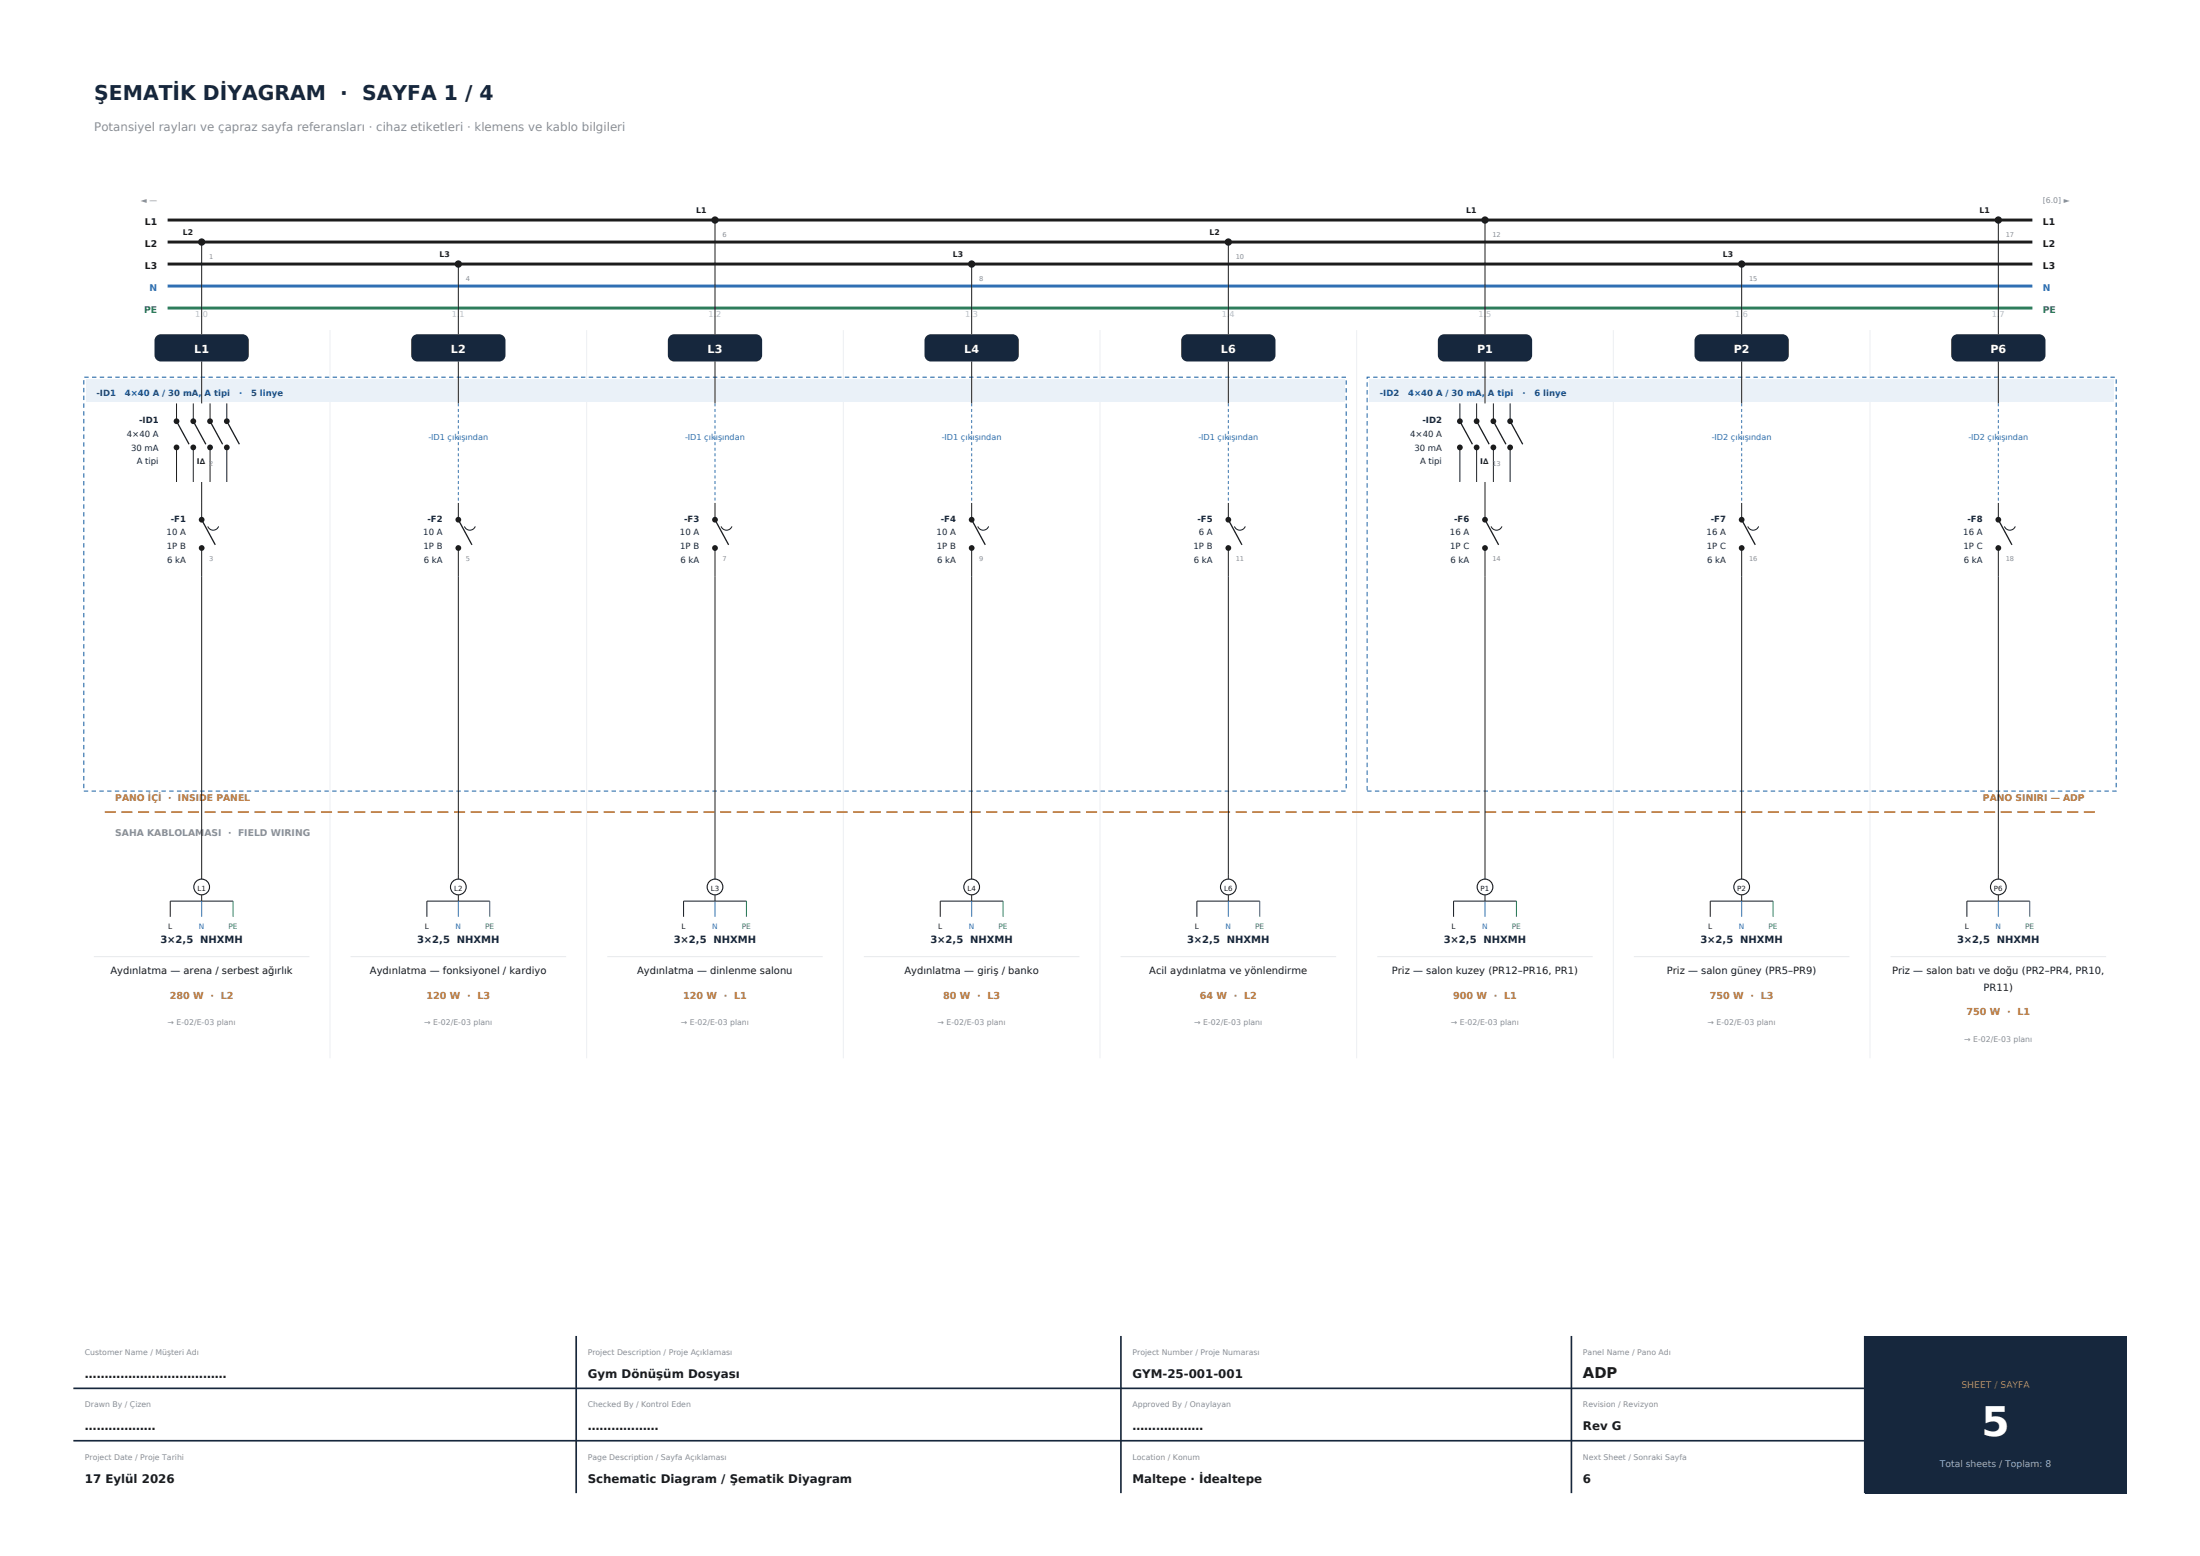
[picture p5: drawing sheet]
<svg xmlns="http://www.w3.org/2000/svg" width="420mm" height="297mm" viewBox="0 0 420 297" stroke-linecap="round" stroke-linejoin="round" font-family="sans-serif">
<path d="M110 255v30M214 255v30M300 255v30M356 255v30M14 275h342M14 265h342" fill="none" stroke="#16273d" stroke-width=".32"/>
<path d="M356 255h50v30h-50z" fill-rule="evenodd" fill="#16273d"/>
<path d="M32 42h356M32 46.2h356M32 50.4h356" fill="none" stroke="#1c1c1c" stroke-width=".56"/>
<path d="M32 54.6h356" fill="none" stroke="#2f6fb3" stroke-width=".56"/>
<path d="M32 58.8h356" fill="none" stroke="#2e7d5b" stroke-width=".56"/>
<path d="M63 63v139M112 63v139M161 63v139M210 63v139M259 63v139M308 63v139M357 63v139" fill="none" stroke="#edeff2" stroke-width=".19"/>
<path d="M16 72h241v79h-241z" fill="none" stroke="#2f6fb3" stroke-width=".21" stroke-dasharray=".8 .6" stroke-linecap="butt"/>
<path d="M16.4 72.4h240.2v4.2h-240.2z" fill-rule="evenodd" fill="#eaf1f8"/>
<path d="M261 72h143v79h-143z" fill="none" stroke="#2f6fb3" stroke-width=".21" stroke-dasharray=".8 .6" stroke-linecap="butt"/>
<path d="M261.4 72.4h142.2v4.2h-142.2z" fill-rule="evenodd" fill="#eaf1f8"/>
<path d="M20 155h380" fill="none" stroke="#b87333" stroke-width=".32" stroke-dasharray="2.1 1.1" stroke-linecap="butt"/>
<path d="M30 64l.7-.2h15.6a1.2 1.2 0 0 1 1.2 1.2v2.8a1.2 1.2 0 0 1-1.2 1.2h-15.6a1.2 1.2 0 0 1-1.2-1.2v-2.8l.1-.4z" fill-rule="evenodd" fill="#16273d"/>
<path d="M38.5 46.2v17.6" fill="none" stroke="#1c1c1c" stroke-width=".19"/>
<circle cx="38.5" cy="46.2" r=".7" fill="#1c1c1c"/>
<path d="M33.7 77v3.4M38.5 69v8" fill="none" stroke="#1c1c1c" stroke-width=".19"/>
<path d="M33.7 80.4l2.4 4.4" fill="none" stroke="#1c1c1c" stroke-width=".25"/>
<circle cx="33.7" cy="80.4" r=".55" fill="#1c1c1c"/>
<path d="M33.7 85.4v6.6" fill="none" stroke="#1c1c1c" stroke-width=".19"/>
<circle cx="33.7" cy="85.4" r=".55" fill="#1c1c1c"/>
<path d="M36.9 77v3.4" fill="none" stroke="#1c1c1c" stroke-width=".19"/>
<path d="M36.9 80.4l2.4 4.4" fill="none" stroke="#1c1c1c" stroke-width=".25"/>
<circle cx="36.9" cy="80.4" r=".55" fill="#1c1c1c"/>
<path d="M36.9 85.4v6.6" fill="none" stroke="#1c1c1c" stroke-width=".19"/>
<circle cx="36.9" cy="85.4" r=".55" fill="#1c1c1c"/>
<path d="M40.1 77v3.4" fill="none" stroke="#1c1c1c" stroke-width=".19"/>
<path d="M40.1 80.4l2.4 4.4" fill="none" stroke="#1c1c1c" stroke-width=".25"/>
<circle cx="40.1" cy="80.4" r=".55" fill="#1c1c1c"/>
<path d="M40.1 85.4v6.6" fill="none" stroke="#1c1c1c" stroke-width=".19"/>
<circle cx="40.1" cy="85.4" r=".55" fill="#1c1c1c"/>
<path d="M43.3 77v3.4" fill="none" stroke="#1c1c1c" stroke-width=".19"/>
<path d="M43.3 80.4l2.4 4.4" fill="none" stroke="#1c1c1c" stroke-width=".25"/>
<circle cx="43.3" cy="80.4" r=".55" fill="#1c1c1c"/>
<path d="M43.3 85.4v6.6" fill="none" stroke="#1c1c1c" stroke-width=".19"/>
<circle cx="43.3" cy="85.4" r=".55" fill="#1c1c1c"/>
<path d="M38.5 92v7.2" fill="none" stroke="#1c1c1c" stroke-width=".19"/>
<path d="M38.5 99.2l2.6 4.8" fill="none" stroke="#1c1c1c" stroke-width=".25"/>
<circle cx="38.5" cy="99.2" r=".55" fill="#1c1c1c"/>
<path d="M38.5 104.6v5.4" fill="none" stroke="#1c1c1c" stroke-width=".19"/>
<circle cx="38.5" cy="104.6" r=".55" fill="#1c1c1c"/>
<path d="M38.5 110v57M39.7 100.5a1.1 1.1 0 0 0 1 .7 1.1 1.1 0 0 0 1-.7" fill="none" stroke="#1c1c1c" stroke-width=".19"/>
<circle cx="38.5" cy="169.3" r="1.5" fill="#fff" stroke="#1c1c1c" stroke-width=".21"/>
<path d="M38.5 167v.8M38.5 170.8v1.2M44.5 172h-12v3" fill="none" stroke="#1c1c1c" stroke-width=".19"/>
<path d="M38.5 172v3" fill="none" stroke="#2f6fb3" stroke-width=".19"/>
<path d="M44.5 172v3" fill="none" stroke="#2e7d5b" stroke-width=".19"/>
<path d="M17.9 182.6h41.2" fill="none" stroke="#e7e9ec" stroke-width=".19"/>
<path d="M79 64l.7-.2h15.6a1.2 1.2 0 0 1 1.2 1.2v2.8a1.2 1.2 0 0 1-1.2 1.2h-15.6a1.2 1.2 0 0 1-1.2-1.2v-2.8l.1-.4z" fill-rule="evenodd" fill="#16273d"/>
<path d="M87.5 50.4v13.4" fill="none" stroke="#1c1c1c" stroke-width=".19"/>
<circle cx="87.5" cy="50.4" r=".7" fill="#1c1c1c"/>
<path d="M87.5 69v8M87.5 96v3.2" fill="none" stroke="#1c1c1c" stroke-width=".19"/>
<path d="M87.5 77v19" fill="none" stroke="#2f6fb3" stroke-width=".19" stroke-dasharray=".6 .5" stroke-linecap="butt"/>
<path d="M87.5 99.2l2.6 4.8" fill="none" stroke="#1c1c1c" stroke-width=".25"/>
<circle cx="87.5" cy="99.2" r=".55" fill="#1c1c1c"/>
<path d="M87.5 104.6v5.4" fill="none" stroke="#1c1c1c" stroke-width=".19"/>
<circle cx="87.5" cy="104.6" r=".55" fill="#1c1c1c"/>
<path d="M87.5 110v57M88.7 100.5a1.1 1.1 0 0 0 1 .7 1.1 1.1 0 0 0 1-.7" fill="none" stroke="#1c1c1c" stroke-width=".19"/>
<circle cx="87.5" cy="169.3" r="1.5" fill="#fff" stroke="#1c1c1c" stroke-width=".21"/>
<path d="M87.5 167v.8M87.5 170.8v1.2M93.5 172h-12v3" fill="none" stroke="#1c1c1c" stroke-width=".19"/>
<path d="M87.5 172v3" fill="none" stroke="#2f6fb3" stroke-width=".19"/>
<path d="M93.5 172v3" fill="none" stroke="#2e7d5b" stroke-width=".19"/>
<path d="M66.9 182.6h41.2" fill="none" stroke="#e7e9ec" stroke-width=".19"/>
<path d="M128 64l.7-.2h15.6a1.2 1.2 0 0 1 1.2 1.2v2.8a1.2 1.2 0 0 1-1.2 1.2h-15.6a1.2 1.2 0 0 1-1.2-1.2v-2.8l.1-.4z" fill-rule="evenodd" fill="#16273d"/>
<path d="M136.5 42v21.8" fill="none" stroke="#1c1c1c" stroke-width=".19"/>
<circle cx="136.5" cy="42" r=".7" fill="#1c1c1c"/>
<path d="M136.5 69v8M136.5 96v3.2" fill="none" stroke="#1c1c1c" stroke-width=".19"/>
<path d="M136.5 77v19" fill="none" stroke="#2f6fb3" stroke-width=".19" stroke-dasharray=".6 .5" stroke-linecap="butt"/>
<path d="M136.5 99.2l2.6 4.8" fill="none" stroke="#1c1c1c" stroke-width=".25"/>
<circle cx="136.5" cy="99.2" r=".55" fill="#1c1c1c"/>
<path d="M136.5 104.6v5.4" fill="none" stroke="#1c1c1c" stroke-width=".19"/>
<circle cx="136.5" cy="104.6" r=".55" fill="#1c1c1c"/>
<path d="M136.5 110v57M137.7 100.5a1.1 1.1 0 0 0 1 .7 1.1 1.1 0 0 0 1-.7" fill="none" stroke="#1c1c1c" stroke-width=".19"/>
<circle cx="136.5" cy="169.3" r="1.5" fill="#fff" stroke="#1c1c1c" stroke-width=".21"/>
<path d="M136.5 167v.8M136.5 170.8v1.2M142.5 172h-12v3" fill="none" stroke="#1c1c1c" stroke-width=".19"/>
<path d="M136.5 172v3" fill="none" stroke="#2f6fb3" stroke-width=".19"/>
<path d="M142.5 172v3" fill="none" stroke="#2e7d5b" stroke-width=".19"/>
<path d="M115.9 182.6h41.2" fill="none" stroke="#e7e9ec" stroke-width=".19"/>
<path d="M177 64l.7-.2h15.6a1.2 1.2 0 0 1 1.2 1.2v2.8a1.2 1.2 0 0 1-1.2 1.2h-15.6a1.2 1.2 0 0 1-1.2-1.2v-2.8l.1-.4z" fill-rule="evenodd" fill="#16273d"/>
<path d="M185.5 50.4v13.4" fill="none" stroke="#1c1c1c" stroke-width=".19"/>
<circle cx="185.5" cy="50.4" r=".7" fill="#1c1c1c"/>
<path d="M185.5 69v8M185.5 96v3.2" fill="none" stroke="#1c1c1c" stroke-width=".19"/>
<path d="M185.5 77v19" fill="none" stroke="#2f6fb3" stroke-width=".19" stroke-dasharray=".6 .5" stroke-linecap="butt"/>
<path d="M185.5 99.2l2.6 4.8" fill="none" stroke="#1c1c1c" stroke-width=".25"/>
<circle cx="185.5" cy="99.2" r=".55" fill="#1c1c1c"/>
<path d="M185.5 104.6v5.4" fill="none" stroke="#1c1c1c" stroke-width=".19"/>
<circle cx="185.5" cy="104.6" r=".55" fill="#1c1c1c"/>
<path d="M185.5 110v57M186.7 100.5a1.1 1.1 0 0 0 1 .7 1.1 1.1 0 0 0 1-.7" fill="none" stroke="#1c1c1c" stroke-width=".19"/>
<circle cx="185.5" cy="169.3" r="1.5" fill="#fff" stroke="#1c1c1c" stroke-width=".21"/>
<path d="M185.5 167v.8M185.5 170.8v1.2M191.5 172h-12v3" fill="none" stroke="#1c1c1c" stroke-width=".19"/>
<path d="M185.5 172v3" fill="none" stroke="#2f6fb3" stroke-width=".19"/>
<path d="M191.5 172v3" fill="none" stroke="#2e7d5b" stroke-width=".19"/>
<path d="M164.9 182.6h41.2" fill="none" stroke="#e7e9ec" stroke-width=".19"/>
<path d="M225.7 64.3l.6-.4 .4-.1h15.6a1.2 1.2 0 0 1 1.2 1.2v2.8a1.2 1.2 0 0 1-1.2 1.2h-15.6a1.2 1.2 0 0 1-1.2-1.2v-2.8z" fill-rule="evenodd" fill="#16273d"/>
<path d="M234.5 46.2v17.6" fill="none" stroke="#1c1c1c" stroke-width=".19"/>
<circle cx="234.5" cy="46.2" r=".7" fill="#1c1c1c"/>
<path d="M234.5 69v8M234.5 96v3.2" fill="none" stroke="#1c1c1c" stroke-width=".19"/>
<path d="M234.5 77v19" fill="none" stroke="#2f6fb3" stroke-width=".19" stroke-dasharray=".6 .5" stroke-linecap="butt"/>
<path d="M234.5 99.2l2.6 4.8" fill="none" stroke="#1c1c1c" stroke-width=".25"/>
<circle cx="234.5" cy="99.2" r=".55" fill="#1c1c1c"/>
<path d="M234.5 104.6v5.4" fill="none" stroke="#1c1c1c" stroke-width=".19"/>
<circle cx="234.5" cy="104.6" r=".55" fill="#1c1c1c"/>
<path d="M234.5 110v57M235.7 100.5a1.1 1.1 0 0 0 1 .7 1.1 1.1 0 0 0 1-.7" fill="none" stroke="#1c1c1c" stroke-width=".19"/>
<circle cx="234.5" cy="169.3" r="1.5" fill="#fff" stroke="#1c1c1c" stroke-width=".21"/>
<path d="M234.5 167v.8M234.5 170.8v1.2M240.5 172h-12v3" fill="none" stroke="#1c1c1c" stroke-width=".19"/>
<path d="M234.5 172v3" fill="none" stroke="#2f6fb3" stroke-width=".19"/>
<path d="M240.5 172v3" fill="none" stroke="#2e7d5b" stroke-width=".19"/>
<path d="M213.9 182.6h41.2" fill="none" stroke="#e7e9ec" stroke-width=".19"/>
<path d="M275 64l.7-.2h15.6a1.2 1.2 0 0 1 1.2 1.2v2.8a1.2 1.2 0 0 1-1.2 1.2h-15.6a1.2 1.2 0 0 1-1.2-1.2v-2.8l.1-.4z" fill-rule="evenodd" fill="#16273d"/>
<path d="M283.5 42v21.8" fill="none" stroke="#1c1c1c" stroke-width=".19"/>
<circle cx="283.5" cy="42" r=".7" fill="#1c1c1c"/>
<path d="M278.7 77v3.4M283.5 69v8" fill="none" stroke="#1c1c1c" stroke-width=".19"/>
<path d="M278.7 80.4l2.4 4.4" fill="none" stroke="#1c1c1c" stroke-width=".25"/>
<circle cx="278.7" cy="80.4" r=".55" fill="#1c1c1c"/>
<path d="M278.7 85.4v6.6" fill="none" stroke="#1c1c1c" stroke-width=".19"/>
<circle cx="278.7" cy="85.4" r=".55" fill="#1c1c1c"/>
<path d="M281.9 77v3.4" fill="none" stroke="#1c1c1c" stroke-width=".19"/>
<path d="M281.9 80.4l2.4 4.4" fill="none" stroke="#1c1c1c" stroke-width=".25"/>
<circle cx="281.9" cy="80.4" r=".55" fill="#1c1c1c"/>
<path d="M281.9 85.4v6.6" fill="none" stroke="#1c1c1c" stroke-width=".19"/>
<circle cx="281.9" cy="85.4" r=".55" fill="#1c1c1c"/>
<path d="M285.1 77v3.4" fill="none" stroke="#1c1c1c" stroke-width=".19"/>
<path d="M285.1 80.4l2.4 4.4" fill="none" stroke="#1c1c1c" stroke-width=".25"/>
<circle cx="285.1" cy="80.4" r=".55" fill="#1c1c1c"/>
<path d="M285.1 85.4v6.6" fill="none" stroke="#1c1c1c" stroke-width=".19"/>
<circle cx="285.1" cy="85.4" r=".55" fill="#1c1c1c"/>
<path d="M288.3 77v3.4" fill="none" stroke="#1c1c1c" stroke-width=".19"/>
<path d="M288.3 80.4l2.4 4.4" fill="none" stroke="#1c1c1c" stroke-width=".25"/>
<circle cx="288.3" cy="80.4" r=".55" fill="#1c1c1c"/>
<path d="M288.3 85.4v6.6" fill="none" stroke="#1c1c1c" stroke-width=".19"/>
<circle cx="288.3" cy="85.4" r=".55" fill="#1c1c1c"/>
<path d="M283.5 92v7.2" fill="none" stroke="#1c1c1c" stroke-width=".19"/>
<path d="M283.5 99.2l2.6 4.8" fill="none" stroke="#1c1c1c" stroke-width=".25"/>
<circle cx="283.5" cy="99.2" r=".55" fill="#1c1c1c"/>
<path d="M283.5 104.6v5.4" fill="none" stroke="#1c1c1c" stroke-width=".19"/>
<circle cx="283.5" cy="104.6" r=".55" fill="#1c1c1c"/>
<path d="M283.5 110v57M284.7 100.5a1.1 1.1 0 0 0 1 .7 1.1 1.1 0 0 0 1-.7" fill="none" stroke="#1c1c1c" stroke-width=".19"/>
<circle cx="283.5" cy="169.3" r="1.5" fill="#fff" stroke="#1c1c1c" stroke-width=".21"/>
<path d="M283.5 167v.8M283.5 170.8v1.2M289.5 172h-12v3" fill="none" stroke="#1c1c1c" stroke-width=".19"/>
<path d="M283.5 172v3" fill="none" stroke="#2f6fb3" stroke-width=".19"/>
<path d="M289.5 172v3" fill="none" stroke="#2e7d5b" stroke-width=".19"/>
<path d="M262.9 182.6h41.2" fill="none" stroke="#e7e9ec" stroke-width=".19"/>
<path d="M324 64l.7-.2h15.6a1.2 1.2 0 0 1 1.2 1.2v2.8a1.2 1.2 0 0 1-1.2 1.2h-15.6a1.2 1.2 0 0 1-1.2-1.2v-2.8l.1-.4z" fill-rule="evenodd" fill="#16273d"/>
<path d="M332.5 50.4v13.4" fill="none" stroke="#1c1c1c" stroke-width=".19"/>
<circle cx="332.5" cy="50.4" r=".7" fill="#1c1c1c"/>
<path d="M332.5 69v8M332.5 96v3.2" fill="none" stroke="#1c1c1c" stroke-width=".19"/>
<path d="M332.5 77v19" fill="none" stroke="#2f6fb3" stroke-width=".19" stroke-dasharray=".6 .5" stroke-linecap="butt"/>
<path d="M332.5 99.2l2.6 4.8" fill="none" stroke="#1c1c1c" stroke-width=".25"/>
<circle cx="332.5" cy="99.2" r=".55" fill="#1c1c1c"/>
<path d="M332.5 104.6v5.4" fill="none" stroke="#1c1c1c" stroke-width=".19"/>
<circle cx="332.5" cy="104.6" r=".55" fill="#1c1c1c"/>
<path d="M332.5 110v57M333.7 100.5a1.1 1.1 0 0 0 1 .7 1.1 1.1 0 0 0 1-.7" fill="none" stroke="#1c1c1c" stroke-width=".19"/>
<circle cx="332.5" cy="169.3" r="1.5" fill="#fff" stroke="#1c1c1c" stroke-width=".21"/>
<path d="M332.5 167v.8M332.5 170.8v1.2M338.5 172h-12v3" fill="none" stroke="#1c1c1c" stroke-width=".19"/>
<path d="M332.5 172v3" fill="none" stroke="#2f6fb3" stroke-width=".19"/>
<path d="M338.5 172v3" fill="none" stroke="#2e7d5b" stroke-width=".19"/>
<path d="M311.9 182.6h41.2" fill="none" stroke="#e7e9ec" stroke-width=".19"/>
<path d="M373 64l.7-.2h15.6a1.2 1.2 0 0 1 1.2 1.2v2.8a1.2 1.2 0 0 1-1.2 1.2h-15.6a1.2 1.2 0 0 1-1.2-1.2v-2.8l.1-.4z" fill-rule="evenodd" fill="#16273d"/>
<path d="M381.5 42v21.8" fill="none" stroke="#1c1c1c" stroke-width=".19"/>
<circle cx="381.5" cy="42" r=".7" fill="#1c1c1c"/>
<path d="M381.5 69v8M381.5 96v3.2" fill="none" stroke="#1c1c1c" stroke-width=".19"/>
<path d="M381.5 77v19" fill="none" stroke="#2f6fb3" stroke-width=".19" stroke-dasharray=".6 .5" stroke-linecap="butt"/>
<path d="M381.5 99.2l2.6 4.8" fill="none" stroke="#1c1c1c" stroke-width=".25"/>
<circle cx="381.5" cy="99.2" r=".55" fill="#1c1c1c"/>
<path d="M381.5 104.6v5.4" fill="none" stroke="#1c1c1c" stroke-width=".19"/>
<circle cx="381.5" cy="104.6" r=".55" fill="#1c1c1c"/>
<path d="M381.5 110v57M382.7 100.5a1.1 1.1 0 0 0 1 .7 1.1 1.1 0 0 0 1-.7" fill="none" stroke="#1c1c1c" stroke-width=".19"/>
<circle cx="381.5" cy="169.3" r="1.5" fill="#fff" stroke="#1c1c1c" stroke-width=".21"/>
<path d="M381.5 167v.8M381.5 170.8v1.2M387.5 172h-12v3" fill="none" stroke="#1c1c1c" stroke-width=".19"/>
<path d="M381.5 172v3" fill="none" stroke="#2f6fb3" stroke-width=".19"/>
<path d="M387.5 172v3" fill="none" stroke="#2e7d5b" stroke-width=".19"/>
<path d="M360.9 182.6h41.2" fill="none" stroke="#e7e9ec" stroke-width=".19"/>
<text font-size="7.8" fill="#fff" x="378.3" y="274">5</text>
<text font-size="3.9" fill="#16273d" x="18" y="19">ŞEMATİK DİYAGRAM · SAYFA 1 / 4</text>
<text font-size="2.8" fill="#1c1c1c" x="302.2" y="263">ADP</text>
<text font-size="2.3" fill="#8a8f98" x="18" y="25">Potansiyel rayları ve çapraz sayfa referansları · cihaz etiketleri · klemens ve kablo bilgileri</text>
<g font-size="2.3" fill="#1c1c1c">
<text x="16.2" y="263">………………………………</text>
<text x="112.2" y="263">Gym Dönüşüm Dosyası</text>
<text x="216.2" y="263">GYM-25-001-001</text>
<text x="16.2" y="273">………………</text>
<text x="112.2" y="273">………………</text>
<text x="216.2" y="273">………………</text>
<text x="302.2" y="273">Rev G</text>
<text x="16.2" y="283">17 Eylül 2026</text>
<text x="112.2" y="283">Schematic Diagram / Şematik Diyagram</text>
<text x="216.2" y="283">Maltepe · İdealtepe</text>
<text x="302.2" y="283">6</text>
</g>
<g font-size="2.1" fill="#fff">
<text x="37.1" y="67.4">L1</text>
<text x="86.1" y="67.4">L2</text>
<text x="135.1" y="67.4">L3</text>
<text x="184.1" y="67.4">L4</text>
<text x="233.1" y="67.4">L6</text>
<text x="282" y="67.4">P1</text>
<text x="331" y="67.4">P2</text>
<text x="380" y="67.4">P6</text>
</g>
<g font-size="1.9" fill="#1c1c1c">
<text x="21.1" y="186">Aydınlatma — arena / serbest ağırlık</text>
<text x="70.6" y="186">Aydınlatma — fonksiyonel / kardiyo</text>
<text x="121.6" y="186">Aydınlatma — dinlenme salonu</text>
<text x="172.6" y="186">Aydınlatma — giriş / banko</text>
<text x="219.4" y="186">Acil aydınlatma ve yönlendirme</text>
<text x="265.7" y="186">Priz — salon kuzey (PR12–PR16, PR1)</text>
<text x="318.2" y="186">Priz — salon güney (PR5–PR9)</text>
<text x="361.2" y="186">Priz — salon batı ve doğu (PR2–PR4, PR10,</text>
<text x="378.7" y="189.2">PR11)</text>
</g>
<g font-size="1.9" fill="#16273d">
<text x="30.6" y="180">3×2,5 NHXMH</text>
<text x="79.6" y="180">3×2,5 NHXMH</text>
<text x="128.6" y="180">3×2,5 NHXMH</text>
<text x="177.6" y="180">3×2,5 NHXMH</text>
<text x="226.6" y="180">3×2,5 NHXMH</text>
<text x="275.6" y="180">3×2,5 NHXMH</text>
<text x="324.6" y="180">3×2,5 NHXMH</text>
<text x="373.6" y="180">3×2,5 NHXMH</text>
</g>
<g font-size="1.8" fill="#1c1c1c">
<text x="27.6" y="43">L1</text>
<text x="27.6" y="47.2">L2</text>
<text x="390" y="43">L1</text>
<text x="390" y="47.2">L2</text>
<text x="27.6" y="51.4">L3</text>
<text x="390" y="51.4">L3</text>
</g>
<g font-size="1.8" fill="#2e7d5b">
<text x="27.5" y="59.8">PE</text>
<text x="390" y="59.8">PE</text>
</g>
<g font-size="1.8" fill="#2f6fb3">
<text x="28.5" y="55.6">N</text>
<text x="390" y="55.6">N</text>
</g>
<g font-size="1.8" fill="#b87333">
<text x="22" y="152.8">PANO İÇİ · INSIDE PANEL</text>
<text x="378.6" y="152.8">PANO SINIRI — ADP</text>
<text x="32.4" y="190.6">280 W · L2</text>
<text x="81.4" y="190.6">120 W · L3</text>
<text x="130.4" y="190.6">120 W · L1</text>
<text x="180" y="190.6">80 W · L3</text>
<text x="229" y="190.6">64 W · L2</text>
<text x="277.4" y="190.6">900 W · L1</text>
<text x="326.4" y="190.6">750 W · L3</text>
<text x="375.4" y="193.8">750 W · L1</text>
<text x="374.5" y="265">SHEET / SAYFA</text>
</g>
<text font-size="1.8" fill="#8a8f98" x="22" y="159.6">SAHA KABLOLAMASI · FIELD WIRING</text>
<text font-size="1.8" fill="#9fb0c4" x="370.3" y="280">Total sheets / Toplam: 8</text>
<g font-size="1.6" fill="#b9bec6">
<text x="37.3" y="60.6">1.0</text>
<text x="86.3" y="60.6">1.1</text>
<text x="135.3" y="60.6">1.2</text>
<text x="184.3" y="60.6">1.3</text>
<text x="233.3" y="60.6">1.4</text>
<text x="282.3" y="60.6">1.5</text>
<text x="331.3" y="60.6">1.6</text>
<text x="380.3" y="60.6">1.7</text>
</g>
<g font-size="1.6" fill="#1b4f86">
<text x="18.4" y="75.6">-ID1</text>
<text x="23.8" y="75.6">4×40 A / 30 mA, A tipi</text>
<text x="45.6" y="75.6">·</text>
<text x="47.9" y="75.6">5 linye</text>
<text x="263.4" y="75.6">-ID2</text>
<text x="268.8" y="75.6">4×40 A / 30 mA, A tipi</text>
<text x="290.6" y="75.6">·</text>
<text x="292.9" y="75.6">6 linye</text>
</g>
<g font-size="1.6" fill="#16273d">
<text x="24.2" y="83.4">4×40 A</text>
<text x="26.5" y="80.8">-ID1</text>
<text x="269.2" y="83.4">4×40 A</text>
<text x="271.5" y="80.8">-ID2</text>
<text x="25" y="86">30 mA</text>
<text x="26.1" y="88.6">A tipi</text>
<text x="270" y="86">30 mA</text>
<text x="271.1" y="88.6">A tipi</text>
<text x="32.6" y="99.6">-F1</text>
<text x="81.6" y="99.6">-F2</text>
<text x="130.6" y="99.6">-F3</text>
<text x="179.6" y="99.6">-F4</text>
<text x="228.6" y="99.6">-F5</text>
<text x="277.6" y="99.6">-F6</text>
<text x="326.6" y="99.6">-F7</text>
<text x="375.6" y="99.6">-F8</text>
<text x="31.8" y="102.2">10 A</text>
<text x="31.9" y="104.8">1P B</text>
<text x="31.9" y="107.4">6 kA</text>
<text x="80.8" y="102.2">10 A</text>
<text x="80.9" y="104.8">1P B</text>
<text x="80.9" y="107.4">6 kA</text>
<text x="129.8" y="102.2">10 A</text>
<text x="129.9" y="104.8">1P B</text>
<text x="129.9" y="107.4">6 kA</text>
<text x="178.8" y="102.2">10 A</text>
<text x="178.9" y="104.8">1P B</text>
<text x="178.9" y="107.4">6 kA</text>
<text x="227.9" y="104.8">1P B</text>
<text x="227.9" y="107.4">6 kA</text>
<text x="228.8" y="102.2">6 A</text>
<text x="276.8" y="102.2">16 A</text>
<text x="276.8" y="104.8">1P C</text>
<text x="276.9" y="107.4">6 kA</text>
<text x="325.8" y="102.2">16 A</text>
<text x="325.8" y="104.8">1P C</text>
<text x="325.9" y="107.4">6 kA</text>
<text x="374.8" y="102.2">16 A</text>
<text x="374.8" y="104.8">1P C</text>
<text x="374.9" y="107.4">6 kA</text>
</g>
<g font-size="1.6" fill="#2f6fb3">
<text x="81.8" y="84">-ID1 çıkışından</text>
<text x="130.8" y="84">-ID1 çıkışından</text>
<text x="179.8" y="84">-ID1 çıkışından</text>
<text x="228.8" y="84">-ID1 çıkışından</text>
<text x="326.8" y="84">-ID2 çıkışından</text>
<text x="375.8" y="84">-ID2 çıkışından</text>
</g>
<g font-size="1.5" fill="#8a8f98">
<text x="26.9" y="38.8">◄ —</text>
<text x="390" y="38.8">[6.0] ►</text>
<text x="32" y="195.6">→ E-02/E-03 planı</text>
<text x="81" y="195.6">→ E-02/E-03 planı</text>
<text x="130" y="195.6">→ E-02/E-03 planı</text>
<text x="179" y="195.6">→ E-02/E-03 planı</text>
<text x="228" y="195.6">→ E-02/E-03 planı</text>
<text x="277" y="195.6">→ E-02/E-03 planı</text>
<text x="326" y="195.6">→ E-02/E-03 planı</text>
<text x="375" y="198.8">→ E-02/E-03 planı</text>
<text x="16.2" y="258.6">Customer Name / Müşteri Adı</text>
<text x="112.2" y="258.6">Project Description / Proje Açıklaması</text>
<text x="216.2" y="258.6">Project Number / Proje Numarası</text>
<text x="302.2" y="258.6">Panel Name / Pano Adı</text>
<text x="16.2" y="268.6">Drawn By / Çizen</text>
<text x="112.2" y="268.6">Checked By / Kontrol Eden</text>
<text x="216.2" y="268.6">Approved By / Onaylayan</text>
<text x="302.2" y="268.6">Revision / Revizyon</text>
<text x="16.2" y="278.6">Project Date / Proje Tarihi</text>
<text x="112.2" y="278.6">Page Description / Sayfa Açıklaması</text>
<text x="216.2" y="278.6">Location / Konum</text>
<text x="302.2" y="278.6">Next Sheet / Sonraki Sayfa</text>
</g>
<g font-size="1.5" fill="#1c1c1c">
<text x="132.9" y="40.6">L1</text>
<text x="279.9" y="40.6">L1</text>
<text x="377.9" y="40.6">L1</text>
<text x="34.9" y="44.8">L2</text>
<text x="230.9" y="44.8">L2</text>
<text x="83.9" y="49">L3</text>
<text x="181.9" y="49">L3</text>
<text x="328.9" y="49">L3</text>
<text x="37.6" y="88.6">I∆</text>
<text x="282.6" y="88.6">I∆</text>
</g>
<g font-size="1.4" fill="#1c1c1c">
<text x="32.1" y="177.4">L</text>
<text x="81.1" y="177.4">L</text>
<text x="130.1" y="177.4">L</text>
<text x="179.1" y="177.4">L</text>
<text x="228.1" y="177.4">L</text>
<text x="277.1" y="177.4">L</text>
<text x="326.1" y="177.4">L</text>
<text x="375.1" y="177.4">L</text>
</g>
<g font-size="1.4" fill="#2f6fb3">
<text x="38" y="177.4">N</text>
<text x="87" y="177.4">N</text>
<text x="136" y="177.4">N</text>
<text x="185" y="177.4">N</text>
<text x="234" y="177.4">N</text>
<text x="283" y="177.4">N</text>
<text x="332" y="177.4">N</text>
<text x="381" y="177.4">N</text>
</g>
<g font-size="1.4" fill="#2e7d5b">
<text x="43.6" y="177.4">PE</text>
<text x="92.6" y="177.4">PE</text>
<text x="141.6" y="177.4">PE</text>
<text x="190.6" y="177.4">PE</text>
<text x="239.6" y="177.4">PE</text>
<text x="288.6" y="177.4">PE</text>
<text x="337.6" y="177.4">PE</text>
<text x="386.6" y="177.4">PE</text>
</g>
<g font-size="1.3" fill="#8a8f98">
<text x="137.9" y="45.2">6</text>
<text x="284.9" y="45.2">12</text>
<text x="382.9" y="45.2">17</text>
<text x="39.9" y="49.4">1</text>
<text x="88.9" y="53.6">4</text>
<text x="186.9" y="53.6">8</text>
<text x="235.9" y="49.4">10</text>
<text x="333.9" y="53.6">15</text>
<text x="39.9" y="89">2</text>
<text x="284.9" y="89">13</text>
<text x="39.9" y="107">3</text>
<text x="88.9" y="107">5</text>
<text x="137.9" y="107">7</text>
<text x="186.9" y="107">9</text>
<text x="235.9" y="107">11</text>
<text x="284.9" y="107">14</text>
<text x="333.9" y="107">16</text>
<text x="382.9" y="107">18</text>
</g>
<g font-size="1.3" fill="#1c1c1c">
<text x="37.7" y="170">L1</text>
<text x="86.7" y="170">L2</text>
<text x="135.7" y="170">L3</text>
<text x="184.7" y="170">L4</text>
<text x="233.7" y="170">L6</text>
<text x="282.7" y="170">P1</text>
<text x="331.7" y="170">P2</text>
<text x="380.7" y="170">P6</text>
</g>
</svg>
